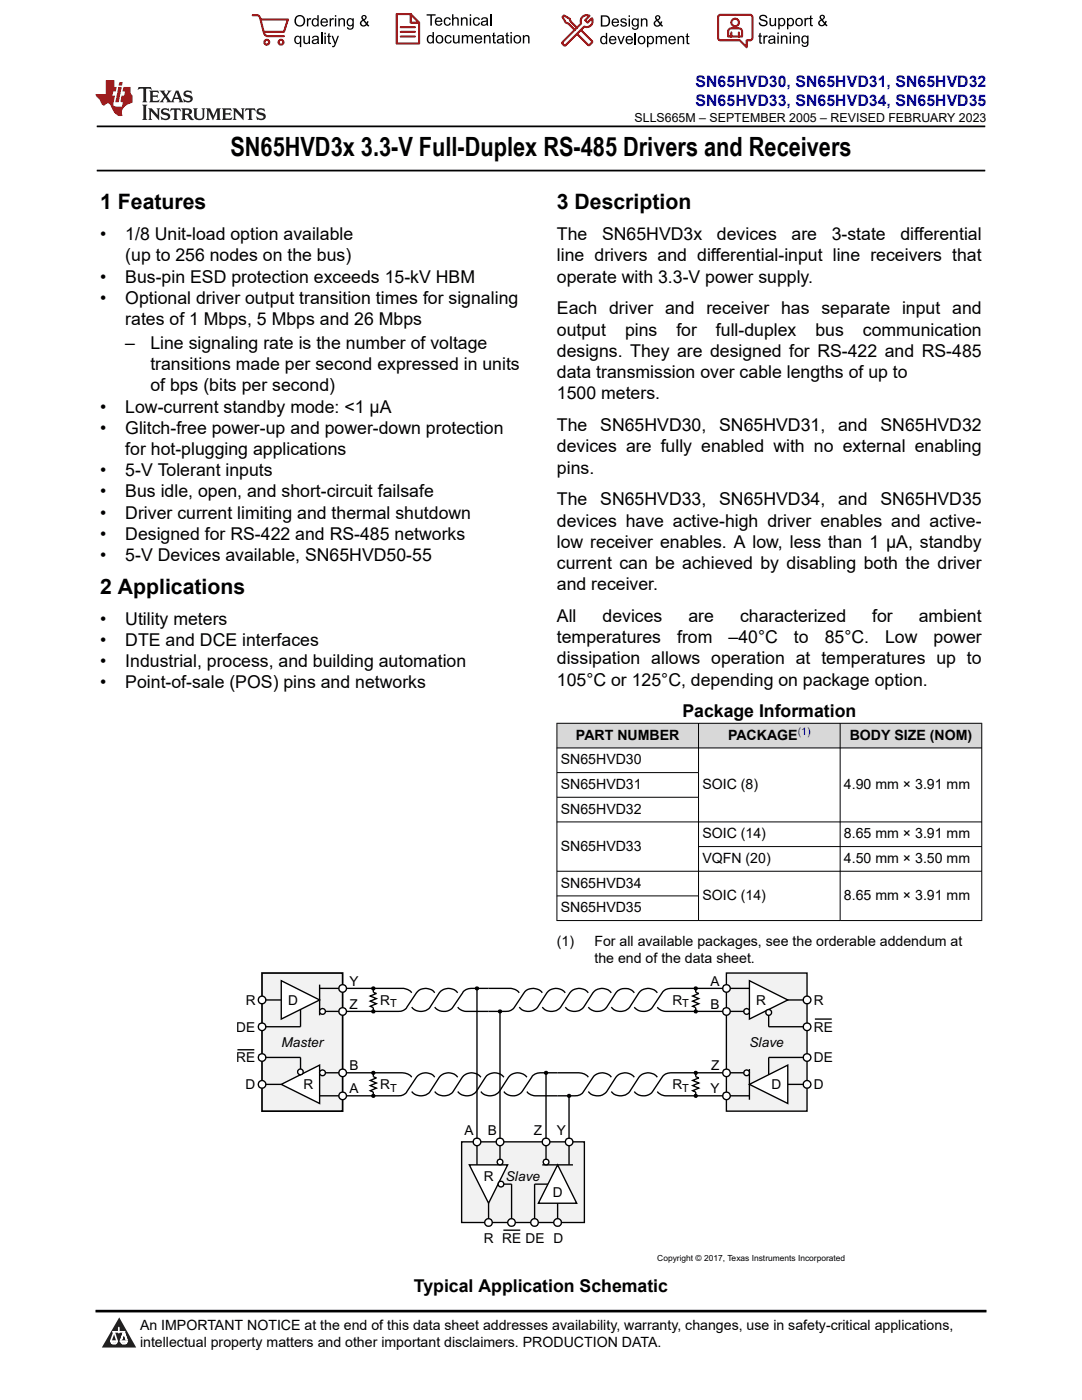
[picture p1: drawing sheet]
<svg xmlns="http://www.w3.org/2000/svg" width="216mm" height="279mm" viewBox="0 0 216 279" stroke-linecap="round" stroke-linejoin="round" font-family="sans-serif">
<path d="M19.3 25.2h177.3M19.3 34h177.3" fill="none" stroke="#000" stroke-width=".35"/>
<g fill="#d8d8d8">
<path d="M111.1 144.3h84.8v5h-84.8z" fill-rule="evenodd"/>
<path d="M111.2 144.4h28.1v4.8h-28.1z" fill-rule="evenodd"/>
<path d="M139.4 144.4h28.2v4.8h-28.2z" fill-rule="evenodd"/>
<path d="M167.7 144.4h28.1v4.8h-28.1z" fill-rule="evenodd"/>
</g>
<g fill="none" stroke="#000" stroke-width=".2">
<path d="M111.1 144.3h84.9M111.1 149.3h84.9M111.1 154.2h28.3M111.1 159.1h28.3M111.1 144.3v39.5M139.4 144.3v39.5M167.6 144.3v39.5M195.9 144.3v39.5M111.1 164h84.9M111.1 178.8h28.3M139.4 169h56.6M196 173.9h-84.9"/>
<path d="M196 183.7h-84.9"/>
</g>
<path d="M97.5 197.3h4.8a1.95 1.95 0 0 1 1.3 .8M108.2 198.1a2.31 2.31 0 0 0-3.6 0l-1.9 2.9a1.81 1.81 0 0 1-1.8 .8h-3.4M112.8 198.1a2.35 2.35 0 0 0-3.7 0l-1.8 2.9a2.4 2.4 0 0 1-3.7 0M117.4 198.1a2.35 2.35 0 0 0-3.7 0l-1.8 2.9a2.4 2.4 0 0 1-3.7 0M122 198.1a2.35 2.35 0 0 0-3.7 0l-1.8 2.9a2.4 2.4 0 0 1-3.7 0" fill="none" stroke="#000" stroke-width=".27"/>
<path d="M52.3 194.2h16.1v27.6h-16.1z" fill-rule="evenodd" fill="#f2f2f2"/>
<path d="M52.3 194.2h16.1v27.6h-16.1z" fill="none" stroke="#000" stroke-width=".34"/>
<path d="M68.4 197.3h12.4a1.7 1.7 0 0 1 1.3 .8M86.7 198.1a2.31 2.31 0 0 0-3.6 0l-1.9 2.9a1.64 1.64 0 0 1-1.7 .8h-11.1M91.3 198.1a2.35 2.35 0 0 0-3.6 0l-1.9 2.9a2.39 2.39 0 0 1-3.7 0M97.5 197.3h-3.5a1.89 1.89 0 0 0-1.7 .8l-1.9 2.9a2.37 2.37 0 0 1-3.7 0M131.2 198.1a2.35 2.35 0 0 0-3.7 0l-1.8 2.9a2.39 2.39 0 0 1-3.7 0M91.3 201a1.99 1.99 0 0 0 1.7 .8h4.5" fill="none" stroke="#000" stroke-width=".27"/>
<path d="M144.9 194.2h16.1v27.6h-16.1z" fill-rule="evenodd" fill="#f2f2f2"/>
<path d="M126.6 198.1a2.39 2.39 0 0 0-3.7 0l-1.8 2.9a2.41 2.41 0 0 1-3.7 0M144.9 194.2h16.1v27.6h-16.1zM144.9 197.3h-11a1.9 1.9 0 0 0-1.8 .8l-1.9 2.9a2.37 2.37 0 0 1-3.6 0M131.2 201a1.99 1.99 0 0 0 1.6 .8h12.1" fill="none" stroke="#000" stroke-width=".27"/>
<path d="M56.1 195.7l7.7 3.9-7.7 3.8z" fill="#fff"/>
<path d="M52.3 199.6h3.8M56.1 195.7l7.7 3.9-7.7 3.8zM63.8 196.5v6.1M52.3 216.4h3.8M52.3 211h7.7v3.5M60 201.5v3.4h-7.7" fill="none" stroke="#000" stroke-width=".27"/>
<path d="M56.1 216.4l7.7-3.8v7.6z" fill="#fff"/>
<path d="M56.1 216.4l7.7-3.8v7.6z" fill="none" stroke="#000" stroke-width=".27"/>
<circle cx="59.9" cy="213.9" r=".57" fill="#fff"/>
<circle cx="59.9" cy="213.9" r=".57" fill="none" stroke="#000" stroke-width=".27"/>
<circle cx="52.3" cy="199.6" r=".77" fill="#fff"/>
<circle cx="52.3" cy="199.6" r=".77" fill="none" stroke="#000" stroke-width=".27"/>
<circle cx="52.3" cy="204.9" r=".76" fill="#fff"/>
<circle cx="52.3" cy="204.9" r=".76" fill="none" stroke="#000" stroke-width=".27"/>
<circle cx="52.3" cy="211.1" r=".76" fill="#fff"/>
<circle cx="52.3" cy="211.1" r=".76" fill="none" stroke="#000" stroke-width=".27"/>
<circle cx="52.3" cy="216.4" r=".77" fill="#fff"/>
<circle cx="52.3" cy="216.4" r=".77" fill="none" stroke="#000" stroke-width=".27"/>
<path d="M149.5 216.4l7.7-3.8v7.6z" fill="#fff"/>
<path d="M157.2 199.6h3.8M149.5 216.4l7.7-3.8v7.6zM149.5 213.3v6.2M153.4 201.5v3.4h7.6M157.2 216.4h3.8M161 211h-7.6v3.5" fill="none" stroke="#000" stroke-width=".27"/>
<path d="M149.5 195.7l7.7 3.9-7.7 3.8z" fill="#fff"/>
<path d="M149.5 195.7l7.7 3.9-7.7 3.8z" fill="none" stroke="#000" stroke-width=".27"/>
<circle cx="153.4" cy="202" r=".58" fill="#fff"/>
<circle cx="153.4" cy="202" r=".58" fill="none" stroke="#000" stroke-width=".27"/>
<circle cx="161.1" cy="199.6" r=".76" fill="#fff"/>
<circle cx="161.1" cy="199.6" r=".76" fill="none" stroke="#000" stroke-width=".27"/>
<circle cx="161" cy="204.9" r=".76" fill="#fff"/>
<circle cx="161" cy="204.9" r=".76" fill="none" stroke="#000" stroke-width=".27"/>
<circle cx="161" cy="211" r=".76" fill="#fff"/>
<circle cx="161" cy="211" r=".76" fill="none" stroke="#000" stroke-width=".27"/>
<circle cx="161.1" cy="216.4" r=".76" fill="#fff"/>
<g fill="none" stroke="#000" stroke-width=".27">
<path d="M63.8 197.3h4.6M63.8 201.8h4.6"/>
<circle cx="161.1" cy="216.4" r=".76"/>
</g>
<circle cx="64.4" cy="201.9" r=".57" fill="#fff"/>
<g fill="none" stroke="#000" stroke-width=".27">
<path d="M144.9 197.3h4.6M144.9 201.8h4.6"/>
<circle cx="64.4" cy="201.9" r=".57"/>
</g>
<circle cx="149" cy="201.9" r=".57" fill="#fff"/>
<circle cx="149" cy="201.9" r=".57" fill="none" stroke="#000" stroke-width=".27"/>
<circle cx="68.4" cy="197.3" r=".77" fill="#fff"/>
<circle cx="68.4" cy="197.3" r=".77" fill="none" stroke="#000" stroke-width=".27"/>
<circle cx="68.4" cy="201.9" r=".77" fill="#fff"/>
<circle cx="68.4" cy="201.9" r=".77" fill="none" stroke="#000" stroke-width=".27"/>
<circle cx="145" cy="197.3" r=".76" fill="#fff"/>
<circle cx="145" cy="197.3" r=".76" fill="none" stroke="#000" stroke-width=".27"/>
<circle cx="145" cy="201.9" r=".76" fill="#fff"/>
<g fill="none" stroke="#000" stroke-width=".27">
<path d="M74.5 197.3v.7l.6 .3-1.2 .5 1.2 .5-1.2 .5 1.2 .5-1.2 .5 .6 .3v.7M138.8 197.3v.7l.6 .3-1.2 .5 1.2 .5-1.2 .5 1.2 .5-1.2 .5 .6 .3v.7M63.8 214.1h4.6M74.5 214.1v.8l.6 .2-1.2 .5 1.2 .5-1.2 .5 1.2 .6-1.2 .5 .6 .2v.8M131.2 217.8a1.99 1.99 0 0 0 1.6 .9h12.1M138.8 214.1v.8l.6 .2-1.2 .5 1.2 .5-1.2 .5 1.2 .6-1.2 .5 .6 .2v.8M144.9 214.1h-11a1.9 1.9 0 0 0-1.8 .9l-1.9 2.8a2.37 2.37 0 0 1-3.6 0"/>
<circle cx="145" cy="201.9" r=".76"/>
</g>
<circle cx="64.4" cy="214.1" r=".57" fill="#fff"/>
<g fill="none" stroke="#000" stroke-width=".27">
<path d="M63.8 218.7h4.6M144.9 214.1h4.6"/>
<circle cx="64.4" cy="214.1" r=".57"/>
</g>
<circle cx="149" cy="214.1" r=".57" fill="#fff"/>
<circle cx="149" cy="214.1" r=".57" fill="none" stroke="#000" stroke-width=".27"/>
<circle cx="145" cy="214.1" r=".76" fill="#fff"/>
<g fill="none" stroke="#000" stroke-width=".27">
<path d="M144.9 218.7h4.6"/>
<circle cx="145" cy="214.1" r=".76"/>
</g>
<circle cx="145" cy="218.7" r=".76" fill="#fff"/>
<circle cx="145" cy="218.7" r=".76" fill="none" stroke="#000" stroke-width=".27"/>
<path d="M92.1 227.9h24.5v16.1h-24.5z" fill-rule="evenodd" fill="#f2f2f2"/>
<path d="M92.1 227.9h24.5v16.1h-24.5z" fill="none" stroke="#000" stroke-width=".27"/>
<path d="M111.3 232.5l3.8 7.6h-7.7z" fill="#fff"/>
<path d="M99.4 236.3h2.7v7.7M108.2 232.5h6.1M109.3 236.3h-2.6v7.7M111.3 232.5l3.8 7.6h-7.7zM97.5 240.1v3.9M111.3 240.1v3.9" fill="none" stroke="#000" stroke-width=".27"/>
<path d="M93.6 232.5h7.7l-3.8 7.6z" fill="#fff"/>
<path d="M93.6 232.5h7.7l-3.8 7.6z" fill="none" stroke="#000" stroke-width=".27"/>
<circle cx="100" cy="236.3" r=".57" fill="#fff"/>
<circle cx="100" cy="236.3" r=".57" fill="none" stroke="#000" stroke-width=".27"/>
<circle cx="97.5" cy="244" r=".77" fill="#fff"/>
<circle cx="97.5" cy="244" r=".77" fill="none" stroke="#000" stroke-width=".27"/>
<circle cx="102.1" cy="244" r=".77" fill="#fff"/>
<circle cx="102.1" cy="244" r=".77" fill="none" stroke="#000" stroke-width=".27"/>
<circle cx="106.7" cy="244" r=".77" fill="#fff"/>
<circle cx="106.7" cy="244" r=".77" fill="none" stroke="#000" stroke-width=".27"/>
<circle cx="111.3" cy="244" r=".78" fill="#fff"/>
<g fill="none" stroke="#000" stroke-width=".27">
<path d="M109 227.9v4.6M113.5 227.9v4.6"/>
<circle cx="111.3" cy="244" r=".78"/>
</g>
<circle cx="109" cy="231.9" r=".57" fill="#fff"/>
<g fill="none" stroke="#000" stroke-width=".27">
<path d="M99.8 227.9v4.6"/>
<circle cx="109" cy="231.9" r=".57"/>
</g>
<circle cx="99.8" cy="231.9" r=".57" fill="#fff"/>
<g fill="none" stroke="#000" stroke-width=".27">
<path d="M95.2 197.3v35.2"/>
<circle cx="99.8" cy="231.9" r=".57"/>
</g>
<circle cx="95.2" cy="227.9" r=".76" fill="#fff"/>
<g fill="none" stroke="#000" stroke-width=".27">
<path d="M99.8 201.8v26.1"/>
<circle cx="95.2" cy="227.9" r=".76"/>
</g>
<circle cx="99.8" cy="227.9" r=".76" fill="#fff"/>
<g fill="none" stroke="#000" stroke-width=".27">
<path d="M68.4 214.1l12.4 .1a1.7 1.7 0 0 1 1.3 .8M86.7 215a2.31 2.31 0 0 0-3.6 0l-1.9 2.8a1.64 1.64 0 0 1-1.7 .9h-11.1M117.4 215a2.27 2.27 0 0 0-1.9-.9h-7.7a1.89 1.89 0 0 0-1.7 .9l-1.9 2.8a2.37 2.37 0 0 1-3.6 0M122 215a2.31 2.31 0 0 0-3.7 0l-1.9 2.8a1.65 1.65 0 0 1-1.7 .9h-8.2a1.7 1.7 0 0 1-1.4-.9M126.6 215a2.35 2.35 0 0 0-3.7 0l-1.8 2.8a2.39 2.39 0 0 1-3.7 0"/>
<circle cx="74.5" cy="214.1" r=".3"/>
<circle cx="99.8" cy="227.9" r=".76"/>
</g>
<circle cx="74.5" cy="214.1" r=".3" fill="#000"/>
<circle cx="68.4" cy="214.1" r=".77" fill="#fff"/>
<circle cx="68.4" cy="214.1" r=".77" fill="none" stroke="#000" stroke-width=".27"/>
<circle cx="68.4" cy="218.7" r=".77" fill="#fff"/>
<g fill="none" stroke="#000" stroke-width=".27">
<path d="M91.3 215a2.35 2.35 0 0 0-3.6 0l-1.9 2.8a2.39 2.39 0 0 1-3.7 0M96 215a2.38 2.38 0 0 0-3.8 0l-1.8 2.8a2.39 2.39 0 0 1-3.7 0M100.6 215a2.35 2.35 0 0 0-3.7 0l-1.9 2.8a2.43 2.43 0 0 1-3.7 0M105.1 215a2.35 2.35 0 0 0-3.6 0l-1.9 2.8a2.4 2.4 0 0 1-3.6 0M109 214.1v13.8M113.5 218.7v9.2M131.2 215a2.35 2.35 0 0 0-3.7 0l-1.8 2.8a2.39 2.39 0 0 1-3.7 0"/>
<circle cx="68.4" cy="218.7" r=".77"/>
</g>
<circle cx="109" cy="227.9" r=".76" fill="#fff"/>
<circle cx="109" cy="227.9" r=".76" fill="none" stroke="#000" stroke-width=".27"/>
<circle cx="113.6" cy="227.9" r=".76" fill="#fff"/>
<g fill="none" stroke="#000" stroke-width=".27">
<path d="M47.4 209.5h3.3M162.6 203.4h3.4M100.4 245.5h3.4"/>
<circle cx="74.5" cy="197.3" r=".3"/>
<circle cx="95.2" cy="197.3" r=".3"/>
<circle cx="138.8" cy="197.3" r=".29"/>
<circle cx="74.5" cy="218.7" r=".3"/>
<circle cx="74.5" cy="201.9" r=".3"/>
<circle cx="99.8" cy="201.9" r=".3"/>
<circle cx="109" cy="214.1" r=".3"/>
<circle cx="113.6" cy="218.7" r=".29"/>
<circle cx="138.8" cy="218.7" r=".29"/>
<circle cx="138.8" cy="214.1" r=".29"/>
<circle cx="138.8" cy="201.9" r=".29"/>
<circle cx="113.6" cy="227.9" r=".76"/>
</g>
<g fill="#000">
<circle cx="74.5" cy="197.3" r=".3"/>
<circle cx="95.2" cy="197.3" r=".3"/>
<circle cx="138.8" cy="197.3" r=".29"/>
<circle cx="74.5" cy="218.7" r=".3"/>
<circle cx="74.5" cy="201.9" r=".3"/>
<circle cx="99.8" cy="201.9" r=".3"/>
<circle cx="109" cy="214.1" r=".3"/>
<circle cx="113.6" cy="218.7" r=".29"/>
<circle cx="138.8" cy="218.7" r=".29"/>
<circle cx="138.8" cy="214.1" r=".29"/>
<circle cx="138.8" cy="201.9" r=".29"/>
</g>
<path d="M0 0h215.9v23.8h-215.9z" fill-rule="evenodd" fill="#fff"/>
<path d="M27.7 17.4l-.2 .6 .5-.3h.6v.1v2.2l-.2 .4h1l-.2-.4v-2.2v-.1h.5l.5 .3-.1-.6zM29.8 18.1l.2 .4v1.5l-.2 .4h1.9l.1-.6a1.08 1.08 0 0 1-1.3 .2v-.7h.6l.4 .2v-.6l-.4 .2h-.6v-.6l.2-.1a1 1 0 0 1 1 .2l-.1-.5zM31.8 18.1l1 1.1-1 1.2h.9l-.2-.2 .4-.7 .5 .7-.2 .2h1.6l-.2-.2 .1-.4h1l.1 .4-.1 .2h.9l-.2-.3-.8-2h-.5l-1 2.2-.8-1.1 .9-1.1h-.8l.2 .2-.5 .7-.3-.7 .1-.2zM35.2 18.5l.4 1h-.8zM36.8 18.2a.65 .65 0 0 0-.2 .7 .65 .65 0 0 0 .6 .5l.7 .2 .1 .2a.79 .79 0 0 1-.7 .4 .79 .79 0 0 1-.7-.5l.1 .7 .2-.1a.93 .93 0 0 0 1.1 .1 .93 .93 0 0 0 .4-1 1.46 1.46 0 0 0-1.2-.6l-.1-.3a1.09 1.09 0 0 1 1.2 .2l-.2-.6-.1 .1-.6-.2zM28.4 20.9l.2 .4v2.3l-.2 .3h1l-.2-.3v-2.3l.2-.4zM29.6 21.6l.2 .4v1.6l-.2 .3h.8l-.3-.3v-1.4l1.7 1.8v-2l.2-.4h-.8l.2 .2 .1 1.1-1.2-1.3zM32.3 21.8a.65 .65 0 0 0-.2 .7 .65 .65 0 0 0 .7 .4l.6 .2 .1 .2a.79 .79 0 0 1-.7 .4 .79 .79 0 0 1-.7-.5l.1 .7 .2-.1a.93 .93 0 0 0 1.1 .1 .93 .93 0 0 0 .4-.9 1.46 1.46 0 0 0-1.2-.6l-.1-.4a1.09 1.09 0 0 1 1.2 .2l-.2-.6-.1 .1-.6-.1zM34.1 21.6l-.1 .7a.63 .63 0 0 1 .7-.4l.1 1.7-.3 .3h1l-.2-.3v-1.7a.66 .66 0 0 1 .8 .4l-.1-.7zM36.2 21.6l.2 .4v1.6l-.2 .3h.9l-.2-.2v-.7h.5l.1 .2a.79 .79 0 0 0 1.2 .6l-1-.9a.61 .61 0 0 0 .6-.6 .61 .61 0 0 0-.5-.6zM36.9 21.9h.2a.47 .47 0 0 1 .5 .1 .47 .47 0 0 1 .1 .5l-.2 .2h-.6zM38.5 21.6l.2 .2a2.27 2.27 0 0 0 .4 2 1.04 1.04 0 0 0 1.7-.7v-1.3l.2-.2h-.8l.2 .4v1.1a.6 .6 0 0 1-.6 .6 .6 .6 0 0 1-.6-.6v-1.1l.3-.4zM41.1 21.6l.2 .4v1.6l-.2 .3h.7l-.2-.3v-1.5l.9 1.9 .8-1.9v1.5l-.2 .3h1l-.3-.3v-1.6l.3-.4h-.8l-.7 1.5-.7-1.5zM44.3 21.6l.2 .4v1.6l-.2 .3h1.9l.1-.5a1.09 1.09 0 0 1-1.3 .1v-.6h.6l.4 .1v-.6l-.4 .2h-.6v-.6l.2-.1a1.01 1.01 0 0 1 1 .3l-.1-.6zM46.4 21.6l.3 .4v1.6l-.3 .3h.8l-.2-.3v-1.4l1.6 1.8v-2l.2-.4h-.7l.2 .2v1.1l-1.2-1.3zM49 21.6l-.1 .7a.63 .63 0 0 1 .8-.4v1.7l-.3 .3h1l-.2-.3v-1.7a.66 .66 0 0 1 .8 .4l-.1-.7zM51.4 21.8a.65 .65 0 0 0-.2 .7 .65 .65 0 0 0 .6 .4l.6 .2 .2 .2a.79 .79 0 0 1-.8 .4 .79 .79 0 0 1-.6-.5l.1 .7 .2-.1a.93 .93 0 0 0 1 .1 .93 .93 0 0 0 .5-.9 1.46 1.46 0 0 0-1.3-.6l-.1-.4a1.09 1.09 0 0 1 1.3 .2l-.2-.6-.2 .1-.5-.1z" fill="#231f20"/>
<path d="M21.1 16v2.8h-2.1l.1 .3 .9 1a.95 .95 0 0 0 .9 .9 .59 .59 0 0 1 .6-.4 .59 .59 0 0 1 .5 .4l.4 .8a1.59 1.59 0 0 0 2.1 1.3 1.61 1.61 0 0 1 1-2.2l1-.4-.1-1.5a1.59 1.59 0 0 1-.4-1.6h-1.4l-.2 .9h.5l-.1 .8h-.5l-.2 1v.2l.4 .1-.2 .9h-.6a.73 .73 0 0 1-1.1-.7l.3-1.5h-.5l.2-.8h.5l.2-.9h-.5v-1.4zM23.6 17.4l-.6 3h.7l.6-3zM23.8 16.4l-.1 .7h.7l.1-.7z" fill="#ed1c24"/>
<g fill="#000">
<path d="M58.7 4.2a1.15 1.15 0 0 1 2.3 0 1.15 1.15 0 0 1-2.3 0zM59.3 3.5a.89 .89 0 0 0-.2 1.1 .89 .89 0 0 0 1.1 .4 .88 .88 0 0 0 .3-1.3 .88 .88 0 0 0-1.2-.2z" fill-rule="evenodd"/>
<path d="M58.9 7.3l.5-.2 .5 .3v-.3h.2v2.3h-.3v-.8a.74 .74 0 0 1-.9 0 .74 .74 0 0 1-.2-1zM59.1 7.5a.57 .57 0 0 0-.1 .7 .57 .57 0 0 0 .7 .2 .57 .57 0 0 0 .2-.7 .57 .57 0 0 0-.8-.2z" fill-rule="evenodd"/>
<path d="M61.2 3.6h.3v.3l.2-.2 .3-.1 .1 .1-.1 .3a.36 .36 0 0 0-.4 0 .36 .36 0 0 0-.1 .4v.9h-.3z" fill-rule="evenodd"/>
<path d="M60.5 7.1h.3v.9a.41 .41 0 0 0 .4 .6 .41 .41 0 0 0 .4-.6v-.9h.3v1.7h-.3v-.3a.58 .58 0 0 1-.7 .3 .58 .58 0 0 1-.4-.6z" fill-rule="evenodd"/>
<path d="M62.4 3.8l.5-.2 .4 .2v-.8h.3v2.3h-.3v-.2a.75 .75 0 0 1-1-.1 .75 .75 0 0 1 0-1zM62.6 4a.57 .57 0 0 0-.1 .7 .57 .57 0 0 0 .7 .2 .57 .57 0 0 0 .1-.7 .57 .57 0 0 0-.7-.2z" fill-rule="evenodd"/>
<path d="M62.4 7.3a.74 .74 0 0 1 .9-.1 .74 .74 0 0 1 .3 .9l.1 .7h-.3v-.2a.57 .57 0 0 1-.9 .2 .57 .57 0 0 1-.1-.8l.9-.3a.41 .41 0 0 0-.3-.4 .41 .41 0 0 0-.5 .4l-.3-.1zM62.6 8.2a.35 .35 0 0 0 .1 .5 .35 .35 0 0 0 .5-.3l.1-.4z" fill-rule="evenodd"/>
<path d="M64.7 6.5h.3v.3h-.3zM64.7 7.1h.3v1.7h-.3z" fill-rule="evenodd"/>
<path d="M64.2 3.8a.76 .76 0 0 1 .9-.1 .76 .76 0 0 1 .3 .8h-1.2a.47 .47 0 0 0 .4 .6 .47 .47 0 0 0 .5-.4l.3 .1a.82 .82 0 0 1-1.2 .3 .82 .82 0 0 1 0-1.3zM64.4 4l-.2 .3h.9l-.2-.4z" fill-rule="evenodd"/>
<path d="M65.8 3.6h.2v.3l.2-.2 .3-.1 .2 .1-.1 .3a.36 .36 0 0 0-.5 0 .36 .36 0 0 0 0 .4v.9h-.3z" fill-rule="evenodd"/>
<path d="M65.5 6.7l.3-.1v.5h.2v.3h-.2v.9v.2h.2l.1 .3a.41 .41 0 0 1-.5-.1 .41 .41 0 0 1-.1-.4v-.9h-.2v-.3h.2z" fill-rule="evenodd"/>
<path d="M66.1 7.1h.3l.5 1.4 .5-1.4h.2l-.6 1.7a.57 .57 0 0 1-.7 .6v-.3a.37 .37 0 0 0 .5-.3z" fill-rule="evenodd"/>
<path d="M66.8 3h.3v.3h-.3zM66.8 3.6h.3v1.7h-.3z" fill-rule="evenodd"/>
<path d="M67.5 3.6h.3v.3a.58 .58 0 0 1 .7-.3 .58 .58 0 0 1 .3 .7v1h-.2v-1a.4 .4 0 0 0-.5-.5 .4 .4 0 0 0-.3 .6v.9h-.3z" fill-rule="evenodd"/>
<path d="M69.3 3.8l.6-.2 .4 .2v-.2h.3v1.5a.71 .71 0 0 1-.5 .8 .71 .71 0 0 1-.9-.5h.3a.46 .46 0 0 0 .6 .3 .46 .46 0 0 0 .2-.6 .78 .78 0 0 1-1.1-.2 .78 .78 0 0 1 .1-1.1zM69.6 4a.53 .53 0 0 0-.1 .8 .53 .53 0 0 0 .8 0 .54 .54 0 0 0 0-.7 .54 .54 0 0 0-.7-.1z" fill-rule="evenodd"/>
<path d="M72.2 3.1a.53 .53 0 0 1 .9 .1 .53 .53 0 0 1-.4 .8l.5 .5 .1-.3 .2 .1-.2 .5 .4 .3-.2 .2-.3-.3a.71 .71 0 0 1-1.2 .1 .71 .71 0 0 1 .3-1.1l-.2-.5zM72.3 3.5a.3 .3 0 0 0 .6 0 .3 .3 0 0 0-.6 0zM72.3 4.3a.45 .45 0 0 0 0 .7 .45 .45 0 0 0 .7-.2l-.5-.6z" fill-rule="evenodd"/>
<path d="M85.1 2.8h1.8v.3h-.7v2h-.3v-2h-.8z" fill-rule="evenodd"/>
<path d="M85.3 7.2l.6-.2 .4 .2v-.8h.3v2.3h-.3v-.2a.76 .76 0 0 1-1-.1 .76 .76 0 0 1-.1-1zM85.6 7.4a.58 .58 0 0 0-.1 .7 .58 .58 0 0 0 .7 .2 .58 .58 0 0 0 .1-.7 .58 .58 0 0 0-.7-.2z" fill-rule="evenodd"/>
<path d="M87.2 7.2a.81 .81 0 0 1 1.1 .1 .81 .81 0 0 1-.1 1.2 .81 .81 0 0 1-1.2-.2v-.7zM87.3 7.4a.57 .57 0 0 0 0 .8 .57 .57 0 0 0 .8 0 .57 .57 0 0 0 0-.7 .57 .57 0 0 0-.8-.1z" fill-rule="evenodd"/>
<path d="M87 3.7a.77 .77 0 0 1 .9-.2 .77 .77 0 0 1 .4 .9h-1.3a.48 .48 0 0 0 .4 .5 .48 .48 0 0 0 .6-.3h.3a.83 .83 0 0 1-1.3 .4 .83 .83 0 0 1 0-1.3zM87.2 3.8l-.1 .3h.9l-.3-.4z" fill-rule="evenodd"/>
<path d="M88.7 3.7a.7 .7 0 0 1 1.2 .3h-.2a.45 .45 0 0 0-.6-.3 .45 .45 0 0 0-.3 .6 .45 .45 0 0 0 .3 .6 .45 .45 0 0 0 .6-.4l.3 .1a.76 .76 0 0 1-1.1 .5 .76 .76 0 0 1-.3-1.1z" fill-rule="evenodd"/>
<path d="M88.9 7.2a.7 .7 0 0 1 1.2 .3h-.3a.45 .45 0 0 0-.5-.3 .45 .45 0 0 0-.3 .6 .45 .45 0 0 0 .3 .6 .45 .45 0 0 0 .6-.3h.2a.76 .76 0 0 1-1 .5 .76 .76 0 0 1-.3-1.1z" fill-rule="evenodd"/>
<path d="M90.2 2.8h.3v.9a.59 .59 0 0 1 .7-.2 .59 .59 0 0 1 .3 .6v1h-.2v-1a.4 .4 0 0 0-.5-.4 .4 .4 0 0 0-.3 .5v.9h-.3z" fill-rule="evenodd"/>
<path d="M90.4 7h.3v.9a.41 .41 0 0 0 .4 .6 .41 .41 0 0 0 .3-.6v-.9h.3v1.7h-.2v-.3a.58 .58 0 0 1-.7 .3 .58 .58 0 0 1-.4-.7z" fill-rule="evenodd"/>
<path d="M92 3.5h.2v.2a.59 .59 0 0 1 .7-.3 .59 .59 0 0 1 .4 .7v1h-.3v-1a.41 .41 0 0 0-.4-.4 .41 .41 0 0 0-.4 .5v.9h-.2z" fill-rule="evenodd"/>
<path d="M92.1 7h.3v.3a.56 .56 0 0 1 1 0 .54 .54 0 0 1 .6-.3 .54 .54 0 0 1 .4 .5v1.2h-.3v-1.1a.34 .34 0 0 0-.3-.4 .34 .34 0 0 0-.4 .3v1.2h-.3v-1.1a.38 .38 0 0 0-.5-.3 .38 .38 0 0 0-.2 .5v.9h-.3z" fill-rule="evenodd"/>
<path d="M93.7 2.8h.3v.4h-.3zM93.7 3.5h.3v1.6h-.3z" fill-rule="evenodd"/>
<path d="M94.6 3.7a.7 .7 0 0 1 1.2 .3h-.3a.45 .45 0 0 0-.6-.3 .45 .45 0 0 0-.3 .6 .45 .45 0 0 0 .4 .6 .45 .45 0 0 0 .5-.4l.3 .1a.76 .76 0 0 1-1 .5 .76 .76 0 0 1-.4-1.1z" fill-rule="evenodd"/>
<path d="M94.9 7.2a.77 .77 0 0 1 .9-.1 .77 .77 0 0 1 .4 .8h-1.2a.48 .48 0 0 0 .3 .6 .48 .48 0 0 0 .6-.4l.3 .1a.83 .83 0 0 1-1.3 .3 .83 .83 0 0 1 0-1.3zM95.1 7.3l-.1 .4h.9l-.2-.4z" fill-rule="evenodd"/>
<path d="M96.6 7h.2v.3a.59 .59 0 0 1 .7-.3 .59 .59 0 0 1 .4 .7v1h-.3v-1a.41 .41 0 0 0-.4-.5 .41 .41 0 0 0-.4 .6v.9h-.2z" fill-rule="evenodd"/>
<path d="M96.1 3.7a.74 .74 0 0 1 1-.2 .74 .74 0 0 1 .3 .9v.7h-.2l-.1-.2a.59 .59 0 0 1-.8 .3 .59 .59 0 0 1-.2-.8l1-.3a.42 .42 0 0 0-.4-.5 .42 .42 0 0 0-.4 .4l-.3-.1zM96.3 4.5a.36 .36 0 0 0 .2 .5 .36 .36 0 0 0 .5-.2l.1-.5z" fill-rule="evenodd"/>
<path d="M98.4 6.6l.3-.2v.6h.2v.2h-.2v1v.2h.2l.1 .3a.41 .41 0 0 1-.5-.1 .41 .41 0 0 1-.1-.4v-1h-.2v-.2h.2z" fill-rule="evenodd"/>
<path d="M99.3 7.2a.74 .74 0 0 1 1-.2 .74 .74 0 0 1 .2 1l.1 .7h-.3v-.2a.59 .59 0 0 1-.8 .2 .59 .59 0 0 1-.3-.8l1.1-.3a.42 .42 0 0 0-.4-.4 .42 .42 0 0 0-.5 .3h-.2zM99.5 8a.36 .36 0 0 0 .2 .5 .36 .36 0 0 0 .4-.2l.2-.5z" fill-rule="evenodd"/>
<path d="M101 6.6l.3-.2v.6h.3v.2h-.3v1l.1 .2h.2v.3a.41 .41 0 0 1-.4-.1 .41 .41 0 0 1-.2-.4v-1h-.2v-.2h.2z" fill-rule="evenodd"/>
<path d="M101.9 6.4h.2v.3h-.2zM101.9 7h.2v1.7h-.2z" fill-rule="evenodd"/>
<path d="M102.7 7.2a.81 .81 0 0 1 1.1 .1 .81 .81 0 0 1-.1 1.2 .81 .81 0 0 1-1.2-.2v-.7zM102.9 7.4a.57 .57 0 0 0-.1 .8 .57 .57 0 0 0 .9 0 .57 .57 0 0 0-.1-.7 .57 .57 0 0 0-.7-.1z" fill-rule="evenodd"/>
<path d="M104.3 7h.3v.3a.59 .59 0 0 1 .7-.3 .59 .59 0 0 1 .4 .7v1h-.3v-1a.41 .41 0 0 0-.5-.5 .41 .41 0 0 0-.3 .6v.9h-.3z" fill-rule="evenodd"/>
<path d="M119.9 3.1h.8a1.12 1.12 0 0 1 1 1.1 1.12 1.12 0 0 1-1 1.1h-.8zM120.2 3.3v1.7h.5a.86 .86 0 0 0 .8-.8 .86 .86 0 0 0-.8-.9z" fill-rule="evenodd"/>
<path d="M119.9 7.4l.5-.3 .5 .3v-.8h.3v2.2h-.3v-.2a.75 .75 0 0 1-1 0 .75 .75 0 0 1-.1-1zM120.2 7.5a.57 .57 0 0 0-.2 .8 .57 .57 0 0 0 .8 .2 .57 .57 0 0 0 .1-.8 .57 .57 0 0 0-.7-.2z" fill-rule="evenodd"/>
<path d="M121.7 7.4a.76 .76 0 0 1 .9-.2 .76 .76 0 0 1 .4 .9h-1.2a.47 .47 0 0 0 .3 .5 .47 .47 0 0 0 .6-.3h.3a.82 .82 0 0 1-1.3 .4 .82 .82 0 0 1 0-1.3zM121.9 7.5l-.1 .3h.9l-.2-.4z" fill-rule="evenodd"/>
<path d="M122.2 3.9a.76 .76 0 0 1 .9-.2 .76 .76 0 0 1 .4 .9h-1.2a.47 .47 0 0 0 .4 .5 .47 .47 0 0 0 .5-.3h.3a.82 .82 0 0 1-1.2 .4 .82 .82 0 0 1-.1-1.3zM122.5 4l-.2 .3h.9l-.2-.4z" fill-rule="evenodd"/>
<path d="M123.9 3.8a.71 .71 0 0 1 1.1 .3h-.2a.32 .32 0 0 0-.4-.3 .32 .32 0 0 0-.3 .4h.1a.75 .75 0 0 1 .9 .8 .72 .72 0 0 1-.7 .3 .72 .72 0 0 1-.6-.5h.2a.36 .36 0 0 0 .4 .4 .36 .36 0 0 0 .3-.5 .8 .8 0 0 1-.9-.7z" fill-rule="evenodd"/>
<path d="M123.2 7.2h.3l.4 1.3 .5-1.3h.3l-.6 1.6h-.3z" fill-rule="evenodd"/>
<path d="M125.4 3.1h.3v.3h-.3zM125.4 3.7h.3v1.6h-.3z" fill-rule="evenodd"/>
<path d="M125 7.4a.76 .76 0 0 1 .9-.2 .76 .76 0 0 1 .4 .9h-1.2a.47 .47 0 0 0 .4 .5 .47 .47 0 0 0 .5-.3h.3a.82 .82 0 0 1-1.2 .4 .82 .82 0 0 1-.1-1.3zM125.3 7.5l-.2 .3h.9l-.2-.4z" fill-rule="evenodd"/>
<path d="M126.2 3.9l.5-.3 .5 .3v-.2h.3v1.4a.71 .71 0 0 1-.6 .8 .71 .71 0 0 1-.8-.5l.2 .1a.46 .46 0 0 0 .7 .2 .46 .46 0 0 0 .2-.6 .78 .78 0 0 1-1.1-.1 .78 .78 0 0 1 .1-1.1zM126.4 4a.53 .53 0 0 0 0 .8 .53 .53 0 0 0 .7 0 .54 .54 0 0 0 0-.7 .54 .54 0 0 0-.7-.1z" fill-rule="evenodd"/>
<path d="M127.5 7.3a.8 .8 0 0 1 1.1 .2 .8 .8 0 0 1-.1 1.1 .8 .8 0 0 1-1.2-.1v-.8zM127.7 7.5a.56 .56 0 0 0-.1 .9 .56 .56 0 0 0 .8-.1 .56 .56 0 0 0 0-.7 .56 .56 0 0 0-.7-.1z" fill-rule="evenodd"/>
<path d="M127.9 3.7h.2v.2a.58 .58 0 0 1 .7-.2 .58 .58 0 0 1 .4 .6v1h-.3v-1a.4 .4 0 0 0-.4-.4 .4 .4 0 0 0-.3 .5v.9h-.3z" fill-rule="evenodd"/>
<path d="M129.1 7.2h.2v.2a.72 .72 0 0 1 1-.1 .72 .72 0 0 1 .2 1 .64 .64 0 0 1-.5 .5 .64 .64 0 0 1-.6-.2v.8h-.3zM129.5 7.5a.56 .56 0 0 0-.1 .8 .56 .56 0 0 0 .7 .2 .56 .56 0 0 0 .1-.8 .56 .56 0 0 0-.7-.2z" fill-rule="evenodd"/>
<path d="M130.8 7.2h.3v.2a.55 .55 0 0 1 .9 0 .53 .53 0 0 1 .7-.3 .53 .53 0 0 1 .4 .6v1.1h-.3v-1a.34 .34 0 0 0-.3-.4 .34 .34 0 0 0-.4 .3v1.1h-.3v-1a.37 .37 0 0 0-.5-.4 .37 .37 0 0 0-.2 .6v.8h-.3z" fill-rule="evenodd"/>
<path d="M130.9 3.2a.53 .53 0 0 1 .8 .1 .53 .53 0 0 1-.3 .8l.4 .5 .1-.4 .3 .1-.2 .5 .3 .3-.2 .3-.3-.4a.71 .71 0 0 1-1.2 .1 .71 .71 0 0 1 .4-1.1l-.3-.5zM130.9 3.6a.3 .3 0 0 0 .6 0 .3 .3 0 0 0-.6 0zM130.9 4.3a.45 .45 0 0 0 0 .7 .45 .45 0 0 0 .7-.2l-.5-.6z" fill-rule="evenodd"/>
<path d="M133.6 7.4a.76 .76 0 0 1 .9-.2 .76 .76 0 0 1 .4 .9h-1.3a.47 .47 0 0 0 .4 .5 .47 .47 0 0 0 .6-.3h.3a.82 .82 0 0 1-1.3 .4 .82 .82 0 0 1 0-1.3zM133.8 7.5l-.1 .3h.9l-.3-.4z" fill-rule="evenodd"/>
<path d="M135.2 7.2h.3v.2a.58 .58 0 0 1 .7-.2 .58 .58 0 0 1 .3 .6v1h-.3v-1a.4 .4 0 0 0-.4-.4 .4 .4 0 0 0-.3 .5v.9h-.3z" fill-rule="evenodd"/>
<path d="M137 6.8l.3-.2v.6h.2v.2h-.2v1v.2h.2l.1 .2a.41 .41 0 0 1-.5 0 .41 .41 0 0 1-.1-.5v-.9h-.2v-.2h.2z" fill-rule="evenodd"/>
<path d="M151.7 3.1a.88 .88 0 0 1 1.4 .5h-.3a.49 .49 0 0 0-.5-.5 .49 .49 0 0 0-.4 .6v.1a1.06 1.06 0 0 1 1.3 1 .95 .95 0 0 1-1 .4 .95 .95 0 0 1-.8-.7h.3a.58 .58 0 0 0 .6 .5 .58 .58 0 0 0 .5-.6l-.2-.1a.95 .95 0 0 1-1.1-.9z" fill-rule="evenodd"/>
<path d="M151.5 6.7l.3-.2v.6h.3v.2h-.3v1v.2h.3v.2a.41 .41 0 0 1-.5 0 .41 .41 0 0 1-.1-.5v-.9h-.2v-.2h.2z" fill-rule="evenodd"/>
<path d="M152.3 7.1h.3v.2l.1-.2h.4h.1l-.1 .3a.36 .36 0 0 0-.4 0 .36 .36 0 0 0-.1 .5v.8h-.3z" fill-rule="evenodd"/>
<path d="M153.4 7.3a.74 .74 0 0 1 1-.2 .74 .74 0 0 1 .3 .9l.1 .7h-.3l-.1-.2a.57 .57 0 0 1-.8 .3 .57 .57 0 0 1-.1-.9l.9-.2a.41 .41 0 0 0-.4-.4 .41 .41 0 0 0-.4 .3h-.3zM153.7 8.1a.35 .35 0 0 0 .1 .5 .35 .35 0 0 0 .5-.2l.1-.5z" fill-rule="evenodd"/>
<path d="M153.5 3.6h.3v.9a.41 .41 0 0 0 .4 .5 .41 .41 0 0 0 .4-.5v-.9h.3v1.6h-.3v-.2a.58 .58 0 0 1-.7 .2 .58 .58 0 0 1-.4-.6z" fill-rule="evenodd"/>
<path d="M155.1 6.5h.3v.3h-.3zM155.1 7.1h.3v1.6h-.3z" fill-rule="evenodd"/>
<path d="M155.3 3.6h.2v.2a.72 .72 0 0 1 1-.1 .72 .72 0 0 1 .2 1 .64 .64 0 0 1-.5 .5 .64 .64 0 0 1-.6-.2v.8h-.3zM155.7 3.9a.56 .56 0 0 0-.2 .8 .56 .56 0 0 0 .8 .2 .56 .56 0 0 0 .1-.8 .56 .56 0 0 0-.7-.2z" fill-rule="evenodd"/>
<path d="M155.8 7.1h.3v.2a.58 .58 0 0 1 .7-.2 .58 .58 0 0 1 .3 .6v1h-.2v-1a.4 .4 0 0 0-.5-.4 .4 .4 0 0 0-.3 .5v.9h-.3z" fill-rule="evenodd"/>
<path d="M157 3.6h.3v.2a.72 .72 0 0 1 1-.1 .72 .72 0 0 1 .1 1 .64 .64 0 0 1-.4 .5 .64 .64 0 0 1-.7-.2v.8h-.3zM157.4 3.9a.56 .56 0 0 0-.1 .8 .56 .56 0 0 0 .7 .2 .56 .56 0 0 0 .2-.8 .56 .56 0 0 0-.8-.2z" fill-rule="evenodd"/>
<path d="M157.6 6.5h.2v.3h-.2zM157.6 7.1h.2v1.6h-.2z" fill-rule="evenodd"/>
<path d="M158.3 7.1h.2v.2a.58 .58 0 0 1 .7-.2 .58 .58 0 0 1 .4 .6v1h-.3v-1a.4 .4 0 0 0-.4-.4 .4 .4 0 0 0-.4 .5v.9h-.2z" fill-rule="evenodd"/>
<path d="M158.9 3.7a.8 .8 0 0 1 1.2 .2 .8 .8 0 0 1-.2 1.1 .8 .8 0 0 1-1.1-.1l-.1-.8zM159.1 3.9a.56 .56 0 0 0-.1 .9 .56 .56 0 0 0 .9 0 .56 .56 0 0 0-.1-.8 .56 .56 0 0 0-.7-.1z" fill-rule="evenodd"/>
<path d="M160.1 7.3l.5-.2 .5 .2v-.2h.2v1.4a.71 .71 0 0 1-.5 .9 .71 .71 0 0 1-.8-.5h.2a.46 .46 0 0 0 .6 .2 .46 .46 0 0 0 .2-.6 .78 .78 0 0 1-1-.1 .78 .78 0 0 1 .1-1.1zM160.3 7.4a.53 .53 0 0 0-.1 .8 .53 .53 0 0 0 .8 0 .54 .54 0 0 0 0-.7 .54 .54 0 0 0-.7-.1z" fill-rule="evenodd"/>
<path d="M160.5 3.6h.3v.2l.1-.2h.4h.1l-.1 .3a.36 .36 0 0 0-.4 0 .36 .36 0 0 0-.1 .5v.8h-.3z" fill-rule="evenodd"/>
<path d="M161.6 3.2l.3-.2v.6h.3v.2h-.3v1l.1 .2h.2v.2a.41 .41 0 0 1-.4 0 .41 .41 0 0 1-.2-.5v-.9h-.2v-.2h.2z" fill-rule="evenodd"/>
<path d="M163.7 3.1a.53 .53 0 0 1 .8 .1 .53 .53 0 0 1-.3 .8l.4 .5 .1-.3h.3l-.2 .5 .3 .3-.2 .3-.3-.3a.71 .71 0 0 1-1.2 .1 .71 .71 0 0 1 .4-1.2l-.3-.5zM163.8 3.5a.3 .3 0 0 0 .6 0 .3 .3 0 0 0-.6 0zM163.7 4.2a.45 .45 0 0 0 0 .8 .45 .45 0 0 0 .7-.3l-.5-.6z" fill-rule="evenodd"/>
</g>
<path d="M64.2 6.5v2.3M97.9 2.8v2.3M126.8 6.6v2.2" fill="none" stroke="#000" stroke-width=".28"/>
<g fill="none" stroke="#de0000" stroke-width=".42">
<path d="M50.4 3l1.1 .1a1.4 1.4 0 0 1 .6 1.2l.6 2.5a.95 .95 0 0 0 1.2 .4h2.8M52 3.9h5.5l-.8 2.4h-4M79.1 2.8h2.8v1.7h1.7v4.2h-4.5zM80 6.4h2.8M80 5.4h2.8M80 7.3h2.8M82 2.8l1.6 1.7M115.1 5.5l-1.2-1.2-.2-.5-1.2-.7-.3 .3 .7 1.1 .5 .2 1.3 1.3M115.9 6l2.2 2.2v.3l-.5 .5h-.3l-2.2-2.2zM115.9 6l.7-.7a1.19 1.19 0 0 0 1.3-.3 1.19 1.19 0 0 0 .2-1.4l-.8 .9-.5-.5 .8-.8a1.19 1.19 0 0 0-1.3 .1 1.19 1.19 0 0 0-.3 1.4l-3.8 3.7v.3l.3 .3h.3l2.3-2.2M143.3 3.2l.5-.2h5.9l.4 .2v4.4l-.2 .4-.9 .1v1.3l-1.4-1.3h-3.8l-.5-.3zM145.5 5.8l.4-.1h1.6a.61 .61 0 0 1 .6 .6v1h-2.8v-1z"/>
<path d="M145.9 6.5v.8M147.4 6.5v.8"/>
<circle cx="53.2" cy="8.4" r=".49"/>
<circle cx="56.1" cy="8.4" r=".49"/>
<circle cx="146.7" cy="4.5" r=".75"/>
</g>
<path d="M0 261.4h215.9v18h-215.9z" fill-rule="evenodd" fill="#fff"/>
<path d="M23.8 262.9l3.4 6h-6.9z" fill="#231f20"/>
<path d="M22.1 267.7h1.3l-.4 .5h-.3a.55 .55 0 0 1-.6-.5z" fill-rule="evenodd" fill="#fff"/>
<path d="M22.1 267.7h1.3l-.4 .5h-.3a.55 .55 0 0 1-.6-.5z" fill="none" stroke="#231f20" stroke-width=".34"/>
<path d="M22.1 267.7h1.3l-.4 .5h-.5zM22.6 265.8h.1M22.6 265.8h2.3zM23.7 265.9h.1M23.7 264.9v1zM24 267.7h.1" fill="none" stroke="#fff" stroke-width=".34"/>
<path d="M24.7 265.8l-.7 1.9z" fill="#fff"/>
<path d="M24.7 265.8l-.7 1.9z" fill="none" stroke="#fff" stroke-width=".34"/>
<path d="M24.7 265.8l.7 1.9z" fill="#fff"/>
<path d="M22.8 265.8l-.7 1.9zM22.8 265.8l.6 1.9zM24.7 265.8l.7 1.9zM25.3 267.7h.1" fill="none" stroke="#fff" stroke-width=".34"/>
<path d="M24.1 267.7h1.3a.65 .65 0 0 1-.6 .5 .65 .65 0 0 1-.7-.5z" fill-rule="evenodd" fill="#fff"/>
<path d="M24.1 267.7h1.3a.65 .65 0 0 1-.6 .5 .65 .65 0 0 1-.7-.5z" fill="none" stroke="#231f20" stroke-width=".34"/>
<path d="M24 267.7h.1M24.1 267.7h1.3l-.4 .5h-.5z" fill="none" stroke="#fff" stroke-width=".34"/>
<path d="M19 261.7h177.8" fill="none" stroke="#000" stroke-width=".53"/>
<text font-size="5.3" x="46" y="31.2">SN65HVD3x 3.3-V Full-Duplex RS-485 Drivers and Receivers</text>
<g font-size="4.2">
<text x="20" y="41.8">1 Features</text>
<text x="111.1" y="41.8">3 Description</text>
<text x="20" y="118.5">2 Applications</text>
</g>
<g font-size="3.5">
<text x="20" y="47.9">•</text>
<text x="25" y="47.9">1/8 Unit-load option available</text>
<text x="111.1" y="47.9">The</text>
<text x="120.1" y="47.9">SN65HVD3x</text>
<text x="143.1" y="47.9">devices</text>
<text x="157.9" y="47.9">are</text>
<text x="166" y="47.9">3-state</text>
<text x="179.7" y="47.9">differential</text>
<text x="25" y="52.2">(up to 256 nodes on the bus)</text>
<text x="111.1" y="52.2">line drivers and differential-input line receivers that</text>
<text x="20" y="56.4">•</text>
<text x="25" y="56.4">Bus-pin ESD protection exceeds 15-kV HBM</text>
<text x="111.1" y="56.4">operate with 3.3-V power supply.</text>
<text x="20" y="60.6">•</text>
<text x="25" y="60.6">Optional driver output transition times for signaling</text>
<text x="25" y="64.9">rates of 1 Mbps, 5 Mbps and 26 Mbps</text>
<text x="111.1" y="62.8">Each driver and receiver has separate input and</text>
<text x="25" y="69.6">–</text>
<text x="30" y="69.6">Line signaling rate is the number of voltage</text>
<text x="111.1" y="71.2">designs. They are designed for RS-422 and RS-485</text>
<text x="111.1" y="67">output</text>
<text x="124.7" y="67">pins</text>
<text x="135" y="67">for</text>
<text x="142.9" y="67">full-duplex</text>
<text x="162.7" y="67">bus</text>
<text x="172.2" y="67">communication</text>
<text x="30" y="73.9">transitions made per second expressed in units</text>
<text x="111.1" y="75.5">data transmission over cable lengths of up to</text>
<text x="20" y="82.3">•</text>
<text x="25" y="82.3">Low-current standby mode: &lt;1 μA</text>
<text x="30" y="78.1">of bps (bits per second)</text>
<text x="111.1" y="79.7">1500 meters.</text>
<text x="20" y="86.6">•</text>
<text x="25" y="86.6">Glitch-free power-up and power-down protection</text>
<text x="111.1" y="86">The</text>
<text x="119.8" y="86">SN65HVD30,</text>
<text x="143.5" y="86">SN65HVD31,</text>
<text x="167.2" y="86">and</text>
<text x="175.7" y="86">SN65HVD32</text>
<text x="20" y="95">•</text>
<text x="25" y="90.8">for hot-plugging applications</text>
<text x="25" y="95">5-V Tolerant inputs</text>
<text x="111.1" y="90.3">devices are fully enabled with no external enabling</text>
<text x="111.1" y="94.5">pins.</text>
<text x="20" y="99.3">•</text>
<text x="25" y="99.3">Bus idle, open, and short-circuit failsafe</text>
<text x="111.1" y="100.9">The</text>
<text x="119.8" y="100.9">SN65HVD33,</text>
<text x="143.5" y="100.9">SN65HVD34,</text>
<text x="167.2" y="100.9">and</text>
<text x="175.7" y="100.9">SN65HVD35</text>
<text x="20" y="103.5">•</text>
<text x="20" y="107.7">•</text>
<text x="25" y="103.5">Driver current limiting and thermal shutdown</text>
<text x="25" y="107.7">Designed for RS-422 and RS-485 networks</text>
<text x="111.1" y="105.1">devices have active-high driver enables and active-</text>
<text x="20" y="112">•</text>
<text x="25" y="112">5-V Devices available, SN65HVD50-55</text>
<text x="111.1" y="113.6">current can be achieved by disabling both the driver</text>
<text x="111.1" y="109.3">low receiver enables. A low, less than 1 μA, standby</text>
<text x="111.1" y="117.8">and receiver.</text>
<text x="20" y="124.7">•</text>
<text x="25" y="124.7">Utility meters</text>
<text x="111.1" y="124.1">All</text>
<text x="120.2" y="124.1">devices</text>
<text x="137.4" y="124.1">are</text>
<text x="147.7" y="124.1">characterized</text>
<text x="174" y="124.1">for</text>
<text x="183.3" y="124.1">ambient</text>
<text x="20" y="128.9">•</text>
<text x="25" y="128.9">DTE and DCE interfaces</text>
<text x="111.1" y="128.4">temperatures</text>
<text x="135.1" y="128.4">from</text>
<text x="145.4" y="128.4">–40°C</text>
<text x="158.4" y="128.4">to</text>
<text x="164.6" y="128.4">85°C.</text>
<text x="176.6" y="128.4">Low</text>
<text x="186.3" y="128.4">power</text>
<text x="20" y="133.1">•</text>
<text x="20" y="137.4">•</text>
<text x="25" y="133.1">Industrial, process, and building automation</text>
<text x="25" y="137.4">Point-of-sale (POS) pins and networks</text>
<text x="111.1" y="132.6">dissipation allows operation at temperatures up to</text>
<text x="111.1" y="136.8">105°C or 125°C, depending on package option.</text>
<text x="136.2" y="143.2">Package Information</text>
<text x="82.6" y="257.9">Typical Application Schematic</text>
</g>
<g font-size="3.2" fill="#00f">
<text x="138.8" y="17.3">SN65HVD30, SN65HVD31, SN65HVD32</text>
<text x="138.8" y="21.1">SN65HVD33, SN65HVD34, SN65HVD35</text>
</g>
<g font-size="2.8">
<text x="114.9" y="147.6">PART NUMBER</text>
<text x="145.3" y="147.6">PACKAGE</text>
<text x="169.5" y="147.6">BODY SIZE (NOM)</text>
<text x="111.9" y="152.5">SN65HVD30</text>
<text x="111.9" y="157.5">SN65HVD31</text>
<text x="140.2" y="157.5">SOIC (8)</text>
<text x="168.4" y="157.5">4.90 mm × 3.91 mm</text>
<text x="111.9" y="162.4">SN65HVD32</text>
<text x="140.2" y="167.3">SOIC (14)</text>
<text x="168.4" y="167.3">8.65 mm × 3.91 mm</text>
<text x="111.9" y="169.8">SN65HVD33</text>
<text x="140.2" y="172.2">VQFN (20)</text>
<text x="168.4" y="172.2">4.50 mm × 3.50 mm</text>
<text x="111.9" y="177.1">SN65HVD34</text>
<text x="140.2" y="179.6">SOIC (14)</text>
<text x="168.4" y="179.6">8.65 mm × 3.91 mm</text>
<text x="111.9" y="182.1">SN65HVD35</text>
<text x="111.1" y="188.9">(1)</text>
<text x="118.6" y="188.9">For all available packages, see the orderable addendum at</text>
<text x="118.6" y="192.3">the end of the data sheet.</text>
<text x="27.9" y="265.5">An IMPORTANT NOTICE at the end of this data sheet addresses availability, warranty, changes, use in safety-critical applications,</text>
<text x="27.9" y="268.9">intellectual property matters and other important disclaimers. PRODUCTION DATA.</text>
</g>
<g font-size="2.7">
<text x="69.7" y="196.7">Y</text>
<text x="141.8" y="196.7">A</text>
<text x="49" y="200.6">R</text>
<text x="57.5" y="200.6">D</text>
<text x="69.7" y="201.3">Z</text>
<text x="75.9" y="200.6">R</text>
<text x="134.2" y="200.6">R</text>
<text x="141.8" y="201.3">B</text>
<text x="150.9" y="200.6">R</text>
<text x="162.4" y="200.6">R</text>
<text x="47.1" y="205.9">DE</text>
<text x="56.2" y="209">Master</text>
<text x="149.6" y="209">Slave</text>
<text x="162.4" y="205.9">RE</text>
<text x="47.1" y="212">RE</text>
<text x="69.7" y="213.6">B</text>
<text x="141.9" y="213.6">Z</text>
<text x="162.4" y="212">DE</text>
<text x="49" y="217.4">D</text>
<text x="60.5" y="217.4">R</text>
<text x="69.7" y="218.1">A</text>
<text x="75.9" y="217.4">R</text>
<text x="134.2" y="217.4">R</text>
<text x="141.8" y="218.1">Y</text>
<text x="154" y="217.4">D</text>
<text x="162.4" y="217.4">D</text>
<text x="92.7" y="226.6">A</text>
<text x="97.3" y="226.6">B</text>
<text x="106.5" y="226.6">Z</text>
<text x="111.1" y="226.6">Y</text>
<text x="96.5" y="235.8">R</text>
<text x="101" y="235.8">Slave</text>
<text x="110.3" y="238.8">D</text>
<text x="96.5" y="248">R RE DE D</text>
</g>
<text font-size="2.5" x="126.6" y="24.3">SLLS665M – SEPTEMBER 2005 – REVISED FEBRUARY 2023</text>
<g font-size="2.2">
<text x="77.8" y="201.1">T</text>
<text x="136.1" y="201.1">T</text>
<text x="77.8" y="217.9">T</text>
<text x="136.1" y="217.9">T</text>
</g>
<text font-size="2.1" fill="#00f" x="159.2" y="146.7">(1)</text>
<text font-size="1.7" x="131.2" y="251.6">Copyright © 2017, Texas Instruments Incorporated</text>
</svg>
